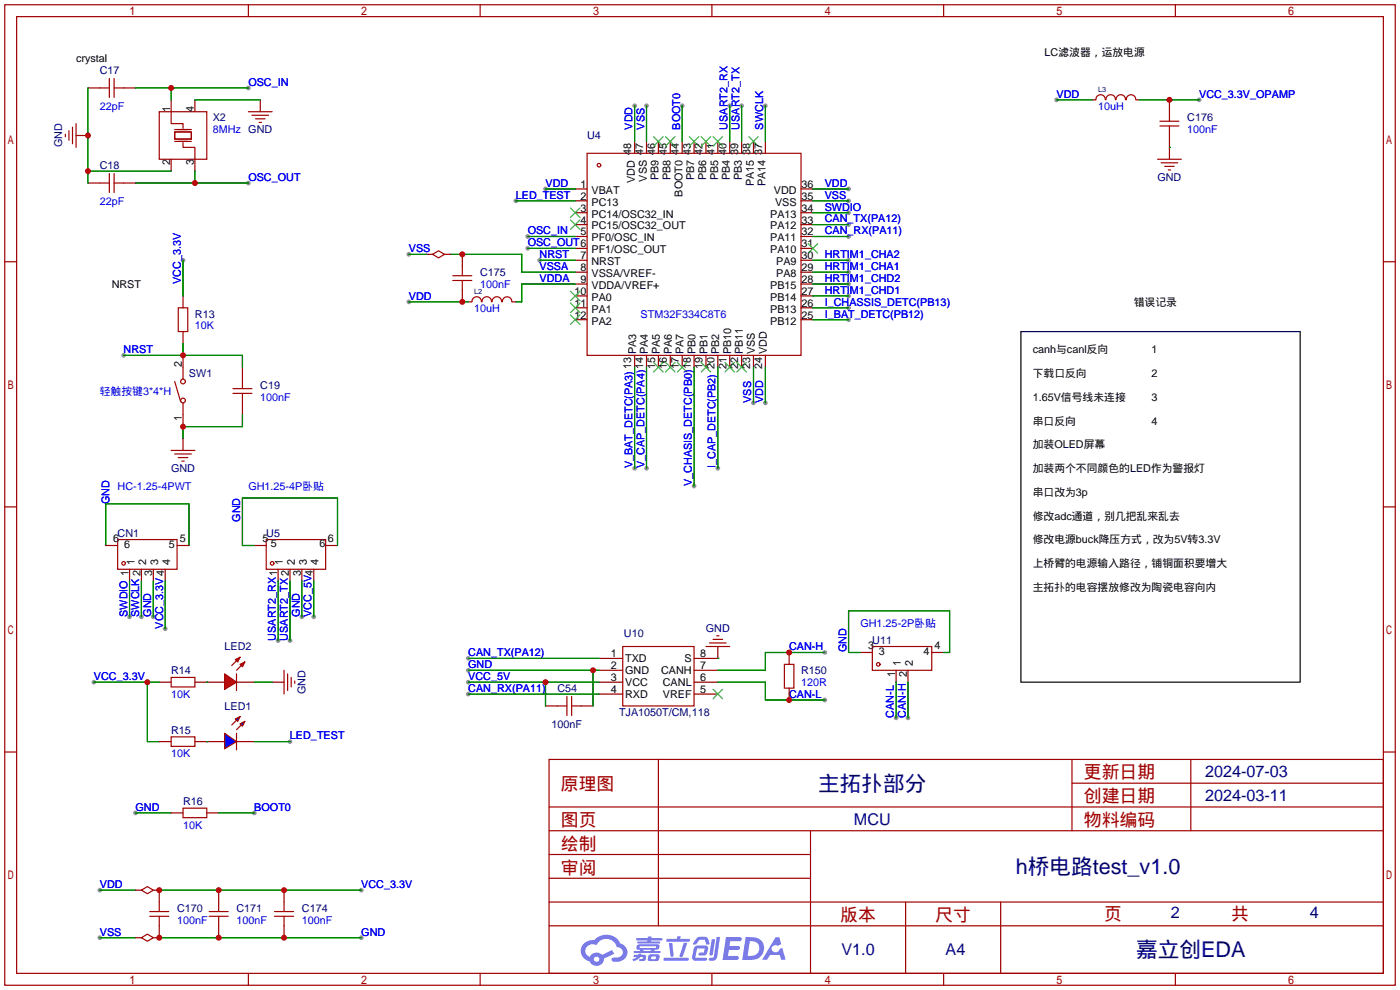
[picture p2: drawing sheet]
<svg xmlns="http://www.w3.org/2000/svg" width="299mm" height="212mm" viewBox="0 0 299 212" stroke-linecap="round" stroke-linejoin="round" font-family="sans-serif">
<g fill="#999">
<circle cx="53.1" cy="39.1" r=".51"/>
<circle cx="39.1" cy="55.6" r=".51"/>
<circle cx="26.4" cy="75.9" r=".51"/>
<circle cx="20.1" cy="145.8" r=".51"/>
<circle cx="62" cy="158.5" r=".51"/>
<circle cx="29" cy="173.7" r=".51"/>
<circle cx="54.4" cy="173.7" r=".51"/>
<circle cx="77.2" cy="190.2" r=".51"/>
<circle cx="77.2" cy="200.4" r=".51"/>
<circle cx="21.3" cy="190.2" r=".51"/>
<circle cx="21.3" cy="200.4" r=".51"/>
<circle cx="53.1" cy="18.8" r=".51"/>
<circle cx="115.3" cy="55.6" r=".51"/>
<circle cx="110.2" cy="42.9" r=".51"/>
<circle cx="181.4" cy="45.5" r=".51"/>
<circle cx="163.6" cy="22.6" r=".51"/>
<circle cx="163.6" cy="86.1" r=".51"/>
<circle cx="161" cy="86.1" r=".51"/>
<circle cx="135.6" cy="22.6" r=".51"/>
<circle cx="138.2" cy="22.6" r=".51"/>
<circle cx="181.4" cy="40.4" r=".51"/>
<circle cx="181.4" cy="42.9" r=".51"/>
<circle cx="116.6" cy="40.4" r=".51"/>
<circle cx="112.8" cy="50.5" r=".51"/>
<circle cx="112.8" cy="53.1" r=".51"/>
<circle cx="87.4" cy="64.5" r=".51"/>
<circle cx="87.4" cy="54.4" r=".51"/>
<circle cx="145.8" cy="22.6" r=".51"/>
<circle cx="181.4" cy="48" r=".51"/>
<circle cx="181.4" cy="50.5" r=".51"/>
<circle cx="158.5" cy="22.6" r=".51"/>
<circle cx="156" cy="22.6" r=".51"/>
<circle cx="100.1" cy="143.3" r=".51"/>
<circle cx="100.1" cy="145.8" r=".51"/>
<circle cx="176.3" cy="139.4" r=".51"/>
<circle cx="176.3" cy="149.6" r=".51"/>
<circle cx="100.1" cy="140.7" r=".51"/>
<circle cx="100.1" cy="148.3" r=".51"/>
<circle cx="181.4" cy="55.6" r=".51"/>
<circle cx="181.4" cy="58.2" r=".51"/>
<circle cx="181.4" cy="60.7" r=".51"/>
<circle cx="181.4" cy="63.2" r=".51"/>
<circle cx="225.8" cy="21.3" r=".51"/>
<circle cx="256.3" cy="21.3" r=".51"/>
<circle cx="181.4" cy="65.8" r=".51"/>
<circle cx="181.4" cy="68.3" r=".51"/>
<circle cx="135.6" cy="100.1" r=".51"/>
<circle cx="153.4" cy="100.1" r=".51"/>
<circle cx="35.3" cy="134.4" r=".51"/>
<circle cx="32.8" cy="131.8" r=".51"/>
<circle cx="30.2" cy="131.8" r=".51"/>
<circle cx="27.7" cy="131.8" r=".51"/>
<circle cx="194.1" cy="153.4" r=".51"/>
<circle cx="191.5" cy="153.4" r=".51"/>
<circle cx="62" cy="136.9" r=".51"/>
<circle cx="59.4" cy="136.9" r=".51"/>
<circle cx="64.5" cy="131.8" r=".51"/>
<circle cx="67.1" cy="131.8" r=".51"/>
<circle cx="148.3" cy="103.9" r=".51"/>
<circle cx="138.2" cy="100.1" r=".51"/>
</g>
<g fill="none" stroke="#a10000" stroke-width=".25">
<path d="M1 1h297.2v209.6h-297.2zM3.6 3.6h292.1v204.4h-292.1zM53.1 1v2.6M102.6 1v2.6M152.1 1v2.6M201.7 1v2.6M251.2 1v2.6M1 55.9h2.6M295.7 55.9h2.5M1 108.3h2.6M295.7 108.3h2.5M1 160.7h2.6"/>
<path d="M117.3 162.3h178.4v45.7h-178.4zM117.3 177.5h178.4M117.3 172.5h178.4M140.7 162.3v35.6M173.2 177.5v30.5M229.1 162.3v15.2M229.1 167.4h66.6M254.5 162.3v15.2M295.7 160.7h2.5M117.3 182.6h55.9M117.3 197.9h178.4M117.3 192.8h178.4"/>
<path d="M117.3 187.7h55.9M193.5 192.8v15.2M213.9 192.8v15.2M53.1 208v2.6M102.6 208v2.6M152.1 208v2.6M201.7 208v2.6M251.2 208v2.6"/>
</g>
<g fill="#5487ff">
<path d="M155.2 200.3h2.6a.48 .48 0 0 1 .7 .4 .48 .48 0 0 1-.6 .4h-1.8l-.2 1.1h1.9a.43 .43 0 0 1 .4 .4 .43 .43 0 0 1-.5 .4h-1.9l-.2 1.3h1.7a.45 .45 0 0 1 .5 .2 .45 .45 0 0 1-.1 .6h-3.3z"/>
<path d="M165.7 200.3h.9l.4 1.5-.8 .3a.84 .84 0 0 0-1.2 .3 .84 .84 0 0 0 .4 1.1 .84 .84 0 0 0 1.1-.4l.1-.2 .6-.3 .7 2.5h-1l-.2-1h-2.1l-.6 1h-1.1z"/>
<path d="M152.1 200.8h.7l-.5 3.1a.36 .36 0 0 1-.3 .3 .36 .36 0 0 1-.4-.3z"/>
<path d="M153.2 200.2h.7l-.6 4.3a1.13 1.13 0 0 1-1.8 .6l.2-.4h.7l.2-.2z"/>
<path d="M148.9 200.6l.6-.4h1a.77 .77 0 0 1 .9 .5l.3 1-.2 .2h-.5l-.3-.9-.2-.2-1 .1-.7 1-.6-.1-.1-.2z"/>
<path d="M148.4 202.4l.6-.3h1.7a.81 .81 0 0 1 .7 .5 .81 .81 0 0 1-.2 .8 .81 .81 0 0 1-.9 .8h-.7a.32 .32 0 0 1-.3-.3 .32 .32 0 0 1 .4-.3h.7l.2-.9-1.6 .1-.4 1.8 2.2 .1a.32 .32 0 0 1 .3 .4 .32 .32 0 0 1-.4 .2h-2.2l-.5-.3-.1-.5z"/>
<path d="M141.9 204.7h5a.33 .33 0 0 1 .3 .3 .33 .33 0 0 1-.3 .3h-4.9l-.2-.1z"/>
<path d="M146.1 201.5h.8l-.7 2a.98 .98 0 0 1-.7 1.1l-.3-.3z"/>
<path d="M143 201.6h.7l.3 2.5a.34 .34 0 0 1-.3 .4 .34 .34 0 0 1-.4-.3z"/>
<path d="M142.5 200.7h2.1l.3-.6h.6l-.1 .6h1.7a.32 .32 0 0 1 .4 .3 .32 .32 0 0 1-.4 .3h-4.5l-.2-.2z"/>
<path d="M135.5 204.1h.9l.1-.3h.6v.3h.8a.82 .82 0 0 1-.5 1.3h-.8v-.4l.7-.1 .1-.3a.68 .68 0 0 0-1 .4l-1.1 .4-.1-.4 .9-.5h-.7z"/>
<path d="M136 200.5h2.4l.1-.3h.7v.3h2.2l.2 .3-.2 .2h-2.3v.2h1.8l.2 .3-.2 .1h-4.5l-.1-.4h2l.1-.2h-2.3l-.1-.2z"/>
<path d="M159.4 200.3l-.8 4.9h1.7a2.5 2.5 0 0 0 3-2.5 2.5 2.5 0 0 0-3.1-2.4zM160.3 201.1a1.61 1.61 0 0 1 2 1.5 1.61 1.61 0 0 1-1.8 1.7h-.7z"/>
<path d="M136.2 202a.55 .55 0 0 0-.2 .8 .55 .55 0 0 0 .7 .2l.1 .3h-1.3v.3l5.4 .1 .3-.2-.2-.2h-1.2l.2-.3a.7 .7 0 0 0 .8-.3 .7 .7 0 0 0 0-.8l-4.2-.1zM136.8 202.3l3.3-.1 .1 .1-.2 .3h-3.2zM137.5 203h1.7l-.2 .3h-1.4z"/>
<path d="M138.6 204.2a1.05 1.05 0 0 0 0 1.2 2.91 2.91 0 0 0 2.2-.2 .98 .98 0 0 0 0-1.2h-1.6zM139.2 204.5l.9-.1 .1 .4-.2 .2-.8-.1z"/>
<path d="M124.9 201.6a2.23 2.23 0 0 0-.7 2.3 2.23 2.23 0 0 0 1.8 1.6 1.58 1.58 0 0 0 1.8 .9 1.58 1.58 0 0 0 1.3-1.5l2.2-1.1-.5-.7-2.1 1a1.65 1.65 0 0 0-2.7 .4 1.45 1.45 0 0 1-.8-1.9 1.45 1.45 0 0 1 2-.7l.3 .1a2.3 2.3 0 0 1 2.3-1.3 2.3 2.3 0 0 1 2 1.7 1.12 1.12 0 0 1 1.3 1 1.12 1.12 0 0 1-1.1 1.2h-.7a.45 .45 0 0 0-.6 .4 .45 .45 0 0 0 .5 .5 2.21 2.21 0 0 0 2.2-.5 2.21 2.21 0 0 0 .5-2.3 2.13 2.13 0 0 0-1.3-1.1 3.3 3.3 0 0 0-5.6-.7l-1.1 .1zM127 205a.57 .57 0 0 1 1.1 0 .57 .57 0 0 1-1.1 0z"/>
</g>
<g fill="none" stroke="#a10000" stroke-width=".25">
<path d="M21.3 18.8h2.1M23.4 16.8v4M24.4 16.8v4M24.4 18.8h2M21.3 39.1h2.1M23.4 37.1v4M24.4 37.1v4M24.4 39.1h2M34 23.9h10.2v10.1h-10.2zM36.6 23.9v2.5h2.5v1M37.3 28.2h3.6v1.5h-3.6zM37.3 27.7h3.6"/>
<path d="M37.3 30.2h3.6M39.1 30.5v1h2.6v2.5M125.5 32.8h45.7v43.1h-45.7zM38.1 65.8h2v5.1h-2zM39.1 78.5v2.5M37.3 81.5l1.3 4.4M39.1 86.1v2.5M49.8 83.1h4M49.8 84.1h4M51.8 81v2.1M51.8 84.1v2M36.6 144.8h5.1v2h-5.1z"/>
<path d="M50.5 144v3.6"/>
<circle cx="128" cy="35.3" r=".38"/>
<circle cx="39.1" cy="85.6" r=".51"/>
<circle cx="39.1" cy="81.5" r=".51"/>
</g>
<g fill="none" stroke="#870000" stroke-width=".25">
<path d="M18.8 18.8h2.5M26.4 18.8h2.6M18.8 39.1h2.5M26.4 39.1h2.6M36.6 21.3v2.6M36.6 34v2.6M41.7 21.3v2.6M41.7 34v2.6M135.6 30.2v2.6M138.2 30.2v2.6M140.7 30.2v2.6M143.3 30.2v2.6"/>
<path d="M145.8 30.2v2.6M148.3 30.2v2.6M150.9 30.2v2.6M153.4 30.2v2.6M156 30.2v2.6M158.5 30.2v2.6M161 30.2v2.6M163.6 30.2v2.6M122.9 40.4h2.6M122.9 42.9h2.6M122.9 45.5h2.6M122.9 48h2.6"/>
<path d="M122.9 50.5h2.6M122.9 53.1h2.6M122.9 55.6h2.6M122.9 58.2h2.6M171.2 40.4h2.5M171.2 42.9h2.5M171.2 45.5h2.5M171.2 48h2.5M171.2 50.5h2.5M171.2 53.1h2.5M171.2 55.6h2.5M171.2 58.2h2.5"/>
<path d="M39.1 63.2v2.6M39.1 70.9v2.5M39.1 75.9v2.6M51.8 78.5v2.5M122.9 60.7h2.6M122.9 63.2h2.6M122.9 65.8h2.6M122.9 68.3h2.6M135.6 75.9v2.6M138.2 75.9v2.6M140.7 75.9v2.6M143.3 75.9v2.6"/>
<path d="M145.8 75.9v2.6M148.3 75.9v2.6M150.9 75.9v2.6M153.4 75.9v2.6M156 75.9v2.6M158.5 75.9v2.6M161 75.9v2.6M163.6 75.9v2.6M171.2 60.7h2.5M171.2 63.2h2.5M171.2 65.8h2.5M171.2 68.3h2.5"/>
<path d="M39.1 88.6v2.6M51.8 86.1v2.5M34 145.8h2.6M41.7 145.8h6.3M50.5 145.8h3.9"/>
</g>
<g fill="none" stroke="#3c3" stroke-width=".25">
<path d="M139.7 29.2l2 2M141.7 29.2l-2 2M142.2 29.2l2.1 2M144.3 29.2l-2.1 2M147.3 29.2l2.1 2M149.4 29.2l-2.1 2M149.9 29.2l2 2M151.9 29.2l-2 2M152.4 29.2l2 2M154.4 29.2l-2 2M160 29.2l2.1 2M162.1 29.2l-2.1 2"/>
<path d="M121.9 44.4l2.1 2.1M121.9 47l2.1 2M124 44.4l-2.1 2.1M124 47l-2.1 2M172.7 52.1l2.1 2M174.8 52.1l-2.1 2M121.9 62.2l2.1 2.1M121.9 64.8l2.1 2M121.9 67.3l2.1 2M124 62.2l-2.1 2.1M124 64.8l-2.1 2M124 67.3l-2.1 2"/>
<path d="M139.7 77.5l2 2M141.7 77.5l-2 2M142.2 77.5l2.1 2M144.3 77.5l-2.1 2M144.8 77.5l2 2M146.8 77.5l-2 2M149.9 77.5l2 2M151.9 77.5l-2 2M154.9 77.5l2.1 2M157 77.5l-2.1 2M157.5 77.5l2 2M159.5 77.5l-2 2"/>
</g>
<path d="M29 39.1h24.1M41.7 36.6v2.5M39.1 55.6v7.6M26.4 75.9h25.4v2.6M39.1 73.4v2.5M51.8 88.6v2.6h-12.7v2.5M22.6 116.6v-8.9h17.8v8.9M20.1 145.8h13.9M31.5 145.8v12.7h2.5" fill="none" stroke="#008700" stroke-width=".25"/>
<g fill="#f00" stroke="#a10000" stroke-width=".25">
<path d="M48 144l2.5 1.8-2.5 1.5z"/>
<path d="M50.3 141l1-.5-.5 1z"/>
<path d="M51.3 142l1-.5-.5 1z"/>
</g>
<path d="M36.6 157.5h5.1v2h-5.1zM50.5 141.2l-1 1M50.5 156.7v3.6M51.6 142.2l-1.1 1.1" fill="none" stroke="#a10000" stroke-width=".25"/>
<path d="M44.2 145.8h.1" fill="none" stroke="#008700" stroke-width=".25"/>
<path d="M34 158.5h2.6M41.7 158.5h6.3M50.5 158.5h3.9" fill="none" stroke="#870000" stroke-width=".25"/>
<g fill="#00f" stroke="#a10000" stroke-width=".25">
<path d="M48 156.7l2.5 1.8-2.5 1.5z"/>
<path d="M50.3 153.7l1-.5-.5 1z"/>
<path d="M51.3 154.7l1-.5-.5 1z"/>
</g>
<g fill="none" stroke="#a10000" stroke-width=".25">
<path d="M14 28.7v.5M14.7 27.9v2.1M15.5 27.2v3.5M16.3 26.4v5.1M53.1 23.9h5.1M53.8 24.6h3.6M54.6 25.4h2M55.4 26.2h.5M234.2 21.3a1.01 1.01 0 0 1 1-1.1 1.01 1.01 0 0 1 1 1.1M236.4 21.3a1.01 1.01 0 0 1 1-1.1 1.01 1.01 0 0 1 1 1.1M238.5 21.3a1.01 1.01 0 0 1 1-1.1 1.01 1.01 0 0 1 1 1.1M240.7 21.3a1.01 1.01 0 0 1 1-1.1 1.01 1.01 0 0 1 1 1.1"/>
<path d="M247.4 34h5.1M247.9 26.9h4.1M247.9 25.9h4.1M248.2 34.8h3.5M248.9 35.6h2.1M249.7 36.3h.5M249.9 23.9v2M249.9 26.9v2.1M92.5 54.4l1.2-.8 1.3 .8-1.3 .7zM96.8 59.9h4M96.8 58.9h4M98.8 56.9v2"/>
<path d="M98.8 59.9v2.1M100.9 64.5a1.01 1.01 0 0 1 1-1.1 1.01 1.01 0 0 1 1 1.1M103 64.5a1.01 1.01 0 0 1 1-1.1 1.01 1.01 0 0 1 1 1.1M105.2 64.5a1.01 1.01 0 0 1 1-1.1 1.01 1.01 0 0 1 1 1.1M107.4 64.5a1.01 1.01 0 0 1 1-1.1 1.01 1.01 0 0 1 1 1.1M36.6 96.3h5.1M37.3 97h3.6M38.1 97.8h2M38.9 98.6h.5M25.1 115.3h12.7v6.4h-12.7zM56.9 115.3h12.7v6.4h-12.7zM133.1 138.2h15.2v12.7h-15.2z"/>
<path d="M150.9 138.2h5.1M151.6 137.4h3.6M152.4 136.7h2M153.2 135.9h.5M186.4 138.2h12.7v5.1h-12.7zM50.5 153.9l-1 1M51.6 154.9l-1.1 1.1M60.7 143.3v5M61.5 144v3.6M62.2 144.8v2M63 145.5v.6M119.1 150.9h2.1"/>
<path d="M121.2 148.8v4.1M122.2 150.9h2M122.2 148.8v4.1M167.6 142h2.1v5.1h-2.1zM39.1 172.7h5.1v2.1h-5.1zM30.2 190.2l1.3-.7 1.3 .7-1.3 .8zM32 195.8h4.1M32 194.8h4.1M34 192.8v2M34 195.8v2.1M44.7 195.8h4.1M44.7 194.8h4.1"/>
<path d="M46.7 192.8v2M46.7 195.8v2.1M58.7 195.8h4M58.7 194.8h4M60.7 192.8v2M60.7 195.8v2.1M30.2 200.4l1.3-.8 1.3 .8-1.3 .8z"/>
<circle cx="26.4" cy="120.4" r=".38"/>
<circle cx="58.2" cy="120.4" r=".38"/>
<circle cx="187.7" cy="142" r=".38"/>
</g>
<g fill="none" stroke="#008700" stroke-width=".25">
<path d="M18.8 18.8v20.3M29 18.8h24.1M36.6 18.8v2.5M18.8 36.6h17.8M41.7 21.3h13.9M135.6 22.6v7.6M138.2 22.6v7.6M145.8 22.6v7.6M156 22.6v7.6M158.5 22.6v7.6M163.6 22.6v7.6M225.8 21.3h7.6"/>
<path d="M243.6 21.3h12.7M249.9 31.5h.1M87.4 54.4h3.8M96.3 54.4h15.2v3.8h11.4M110.2 42.9h12.7M112.8 50.5h10.1M112.8 53.1h10.1M115.3 55.6h7.6M116.6 40.4h6.3M173.7 55.6h7.7M173.7 42.9h7.7M173.7 45.5h7.7"/>
<path d="M173.7 40.4h7.7M173.7 50.5h7.7M173.7 58.2h7.7M173.7 48h7.7M87.4 64.5h12.7M122.9 60.7h-11.4v3.8h-1.3M135.6 78.5v21.6M138.2 78.5v21.6M148.3 78.5v25.4M153.4 78.5v21.6M161 78.5v7.6M163.6 78.5v7.6"/>
<path d="M173.7 60.7h7.7M173.7 63.2h7.7M173.7 65.8h7.7M173.7 68.3h7.7M54.4 116.6h-2.6v-10.2h20.3v10.2M27.7 124.2v7.6M30.2 124.2v7.6M32.8 124.2v7.6M35.3 124.2v10.2M59.4 124.2v12.7M62 124.2v12.7M64.5 124.2v7.6"/>
<path d="M67.1 124.2v7.6M176.3 139.4h-12.7v3.9h-10.2M183.9 139.4h-2.5v-8.8h21.5v8.8h-1.2M44.2 158.5h.1M54.4 158.5h7.6M54.4 145.8h3.8M100.1 145.8h27.9M100.1 143.3h27.9M100.1 140.7h27.9M100.1 148.3h27.9M116.6 145.8v5.1M126.7 143.3v7.6"/>
<path d="M153.4 140.7h.1M153.4 145.8h10.2v3.8h12.7M191.5 145.8v7.6M194.1 145.8v7.6M29 173.7h7.6M46.7 173.7h7.7M21.3 190.2h7.7M34 190.2h43.2M21.3 200.4h7.7M34 200.4h43.2"/>
</g>
<g fill="none" stroke="#870000" stroke-width=".25">
<path d="M16.3 29h2.5M55.6 21.3v2.6M233.4 21.3h.8M242.8 21.3h.8M249.9 21.3v2.6M249.9 29v5M91.2 54.4h1.3M95 54.4h1.3M98.8 54.4v2.5M98.8 62v2.5M100.1 64.5h.7M109.5 64.5h.7"/>
<path d="M39.1 93.7v2.6M22.6 116.6h2.5M37.8 116.6h2.6M54.4 116.6h2.5M69.6 116.6h2.5M27.7 121.7v2.5M30.2 121.7v2.5M32.8 121.7v2.5M35.3 121.7v2.5M59.4 121.7v2.5M62 121.7v2.5M64.5 121.7v2.5"/>
<path d="M67.1 121.7v2.5M153.4 138.2v2.5h-5.1M168.7 139.4v2.6M183.9 139.4h2.5M199.1 139.4h2.6M58.2 145.8h2.5M116.6 150.9h2.5M124.2 150.9h2.5M128 145.8h5.1M128 140.7h5.1M128 143.3h5.1M128 148.3h5.1"/>
<path d="M148.3 145.8h5.1M148.3 143.3h5.1M148.3 148.3h5.1M168.7 147.1v2.5M191.5 143.3v2.5M194.1 143.3v2.5M36.6 173.7h2.5M44.2 173.7h2.5M29 190.2h1.2M32.8 190.2h1.2v2.6M34 197.9v2.5h-1.2M46.7 190.2v2.6"/>
<path d="M46.7 197.9v2.5M60.7 190.2v2.6M60.7 197.9v2.5M29 200.4h1.2"/>
</g>
<path d="M152.4 147.3l2 2.1M154.4 147.3l-2 2.1" fill="none" stroke="#3c3" stroke-width=".25"/>
<path d="M218.2 70.9h59.7v74.9h-59.7z" fill="none" stroke="#000" stroke-width=".25"/>
<g fill="#c00">
<circle cx="41.7" cy="39.1" r=".63"/>
<circle cx="39.1" cy="91.2" r=".63"/>
<circle cx="39.1" cy="75.9" r=".63"/>
<circle cx="31.5" cy="145.8" r=".63"/>
<circle cx="46.7" cy="190.2" r=".63"/>
<circle cx="34" cy="190.2" r=".63"/>
<circle cx="60.7" cy="190.2" r=".63"/>
<circle cx="46.7" cy="200.4" r=".63"/>
<circle cx="34" cy="200.4" r=".63"/>
<circle cx="60.7" cy="200.4" r=".63"/>
<circle cx="36.6" cy="18.8" r=".63"/>
<circle cx="18.8" cy="36.6" r=".63"/>
<circle cx="18.8" cy="29" r=".63"/>
<circle cx="98.8" cy="64.5" r=".63"/>
<circle cx="98.8" cy="54.4" r=".63"/>
<circle cx="126.7" cy="143.3" r=".63"/>
<circle cx="116.6" cy="145.8" r=".63"/>
<circle cx="168.7" cy="139.4" r=".63"/>
<circle cx="168.7" cy="149.6" r=".63"/>
<circle cx="249.9" cy="21.3" r=".63"/>
</g>
<g font-size="4.6" fill="#000080">
<text x="174.9" y="169">主拓扑部分</text>
<text x="217.1" y="186.8">h桥电路test_v1.0</text>
<text x="242.8" y="204.6">嘉立创EDA</text>
</g>
<g font-size="3.8" fill="#a00000">
<text x="231.6" y="166.4">更新日期</text>
<text x="119.9" y="168.9">原理图</text>
<text x="231.6" y="171.5">创建日期</text>
<text x="119.9" y="176.5">图页</text>
<text x="231.6" y="176.5">物料编码</text>
<text x="119.9" y="181.6">绘制</text>
<text x="119.9" y="186.7">审阅</text>
<text x="179.6" y="196.9">版本</text>
<text x="199.9" y="196.9">尺寸</text>
<text x="236" y="196.6">页</text>
<text x="263.1" y="196.6">共</text>
</g>
<g font-size="3.5" fill="#000080">
<text x="257.6" y="166.1">2024-07-03</text>
<text x="257.6" y="171.1">2024-03-11</text>
<text x="182.5" y="176.2">MCU</text>
<text x="250.2" y="196.3">2</text>
<text x="280" y="196.3">4</text>
<text x="179.8" y="204.2">V1.0</text>
<text x="202.1" y="204.2">A4</text>
</g>
<g font-size="2.3">
<text x="223.3" y="12">LC滤波器，运放电源</text>
<text x="16.3" y="13.3">crystal</text>
<text x="36.3" y="23.9" transform="rotate(-90 36.3 23.9)">1</text>
<text x="41.4" y="23.9" transform="rotate(-90 41.4 23.9)">4</text>
<text x="36.3" y="35.3" transform="rotate(-90 36.3 35.3)">2</text>
<text x="41.4" y="35.3" transform="rotate(-90 41.4 35.3)">3</text>
<text x="134.9" y="33.1" transform="rotate(-90 134.9 33.1)">48</text>
<text x="137.5" y="33.1" transform="rotate(-90 137.5 33.1)">47</text>
<text x="140" y="33.1" transform="rotate(-90 140 33.1)">46</text>
<text x="142.5" y="33.1" transform="rotate(-90 142.5 33.1)">45</text>
<text x="145.1" y="33.1" transform="rotate(-90 145.1 33.1)">44</text>
<text x="147.6" y="33.1" transform="rotate(-90 147.6 33.1)">43</text>
<text x="150.2" y="33.1" transform="rotate(-90 150.2 33.1)">42</text>
<text x="152.7" y="33.1" transform="rotate(-90 152.7 33.1)">41</text>
<text x="155.2" y="33.1" transform="rotate(-90 155.2 33.1)">40</text>
<text x="157.8" y="33.1" transform="rotate(-90 157.8 33.1)">39</text>
<text x="160.3" y="33.1" transform="rotate(-90 160.3 33.1)">38</text>
<text x="162.9" y="33.1" transform="rotate(-90 162.9 33.1)">37</text>
<text x="124.1" y="40.2">1</text>
<text x="126.4" y="41.4">VBAT</text>
<text x="135.7" y="39.1" transform="rotate(-90 135.7 39.1)">VDD</text>
<text x="138.2" y="38.8" transform="rotate(-90 138.2 38.8)">VSS</text>
<text x="140.8" y="38.6" transform="rotate(-90 140.8 38.6)">PB9</text>
<text x="143.3" y="38.6" transform="rotate(-90 143.3 38.6)">PB8</text>
<text x="148.4" y="38.6" transform="rotate(-90 148.4 38.6)">PB7</text>
<text x="150.9" y="38.6" transform="rotate(-90 150.9 38.6)">PB6</text>
<text x="153.5" y="38.6" transform="rotate(-90 153.5 38.6)">PB5</text>
<text x="156" y="38.6" transform="rotate(-90 156 38.6)">PB4</text>
<text x="158.5" y="38.6" transform="rotate(-90 158.5 38.6)">PB3</text>
<text x="161.1" y="39.8" transform="rotate(-90 161.1 39.8)">PA15</text>
<text x="163.6" y="39.8" transform="rotate(-90 163.6 39.8)">PA14</text>
<text x="165.4" y="41.4">VDD</text>
<text x="171.3" y="40.2">36</text>
<text x="124.1" y="42.7">2</text>
<text x="124.1" y="45.2">3</text>
<text x="124.1" y="47.8">4</text>
<text x="126.4" y="44">PC13</text>
<text x="126.4" y="46.5">PC14/OSC32_IN</text>
<text x="145.8" y="42" transform="rotate(-90 145.8 42)">BOOT0</text>
<text x="164.6" y="46.5">PA13</text>
<text x="165.6" y="44">VSS</text>
<text x="171.3" y="42.7">35</text>
<text x="171.3" y="45.2">34</text>
<text x="171.3" y="47.8">33</text>
<text x="124.1" y="50.3">5</text>
<text x="126.4" y="49">PC15/OSC32_OUT</text>
<text x="126.4" y="51.6">PF0/OSC_IN</text>
<text x="164.6" y="49">PA12</text>
<text x="164.6" y="51.6">PA11</text>
<text x="171.3" y="50.3">32</text>
<text x="171.3" y="52.9">31</text>
<text x="124.1" y="55.4">7</text>
<text x="124.1" y="57.9">8</text>
<text x="126.4" y="54.1">PF1/OSC_OUT</text>
<text x="126.4" y="56.7">NRST</text>
<text x="126.4" y="59.2">VSSA/VREF-</text>
<text x="164.6" y="54.1">PA10</text>
<text x="165.9" y="56.7">PA9</text>
<text x="165.9" y="59.2">PA8</text>
<text x="171.3" y="55.4">30</text>
<text x="171.3" y="57.9">29</text>
<text x="23.9" y="61.5">NRST</text>
<text x="122.8" y="63">10</text>
<text x="122.8" y="65.6">11</text>
<text x="124.1" y="60.5">9</text>
<text x="126.4" y="61.7">VDDA/VREF+</text>
<text x="126.4" y="64.3">PA0</text>
<text x="164.6" y="61.7">PB15</text>
<text x="164.6" y="64.3">PB14</text>
<text x="171.3" y="60.5">28</text>
<text x="171.3" y="63">27</text>
<text x="171.3" y="65.6">26</text>
<text x="242.3" y="65.3">错误记录</text>
<text x="122.8" y="68.1">12</text>
<text x="126.4" y="66.8">PA1</text>
<text x="126.4" y="69.4">PA2</text>
<text x="164.6" y="66.8">PB13</text>
<text x="164.6" y="69.4">PB12</text>
<text x="171.3" y="68.1">25</text>
<text x="135.9" y="75.7" transform="rotate(-90 135.9 75.7)">PA3</text>
<text x="138.5" y="75.7" transform="rotate(-90 138.5 75.7)">PA4</text>
<text x="141" y="75.7" transform="rotate(-90 141 75.7)">PA5</text>
<text x="143.6" y="75.7" transform="rotate(-90 143.6 75.7)">PA6</text>
<text x="146.1" y="75.7" transform="rotate(-90 146.1 75.7)">PA7</text>
<text x="148.6" y="75.7" transform="rotate(-90 148.6 75.7)">PB0</text>
<text x="151.2" y="75.7" transform="rotate(-90 151.2 75.7)">PB1</text>
<text x="153.7" y="75.7" transform="rotate(-90 153.7 75.7)">PB2</text>
<text x="156.3" y="75.7" transform="rotate(-90 156.3 75.7)">PB10</text>
<text x="158.8" y="75.7" transform="rotate(-90 158.8 75.7)">PB11</text>
<text x="161.3" y="75.7" transform="rotate(-90 161.3 75.7)">VSS</text>
<text x="163.9" y="75.7" transform="rotate(-90 163.9 75.7)">VDD</text>
<text x="220.7" y="75.5">canh与canl反向</text>
<text x="246.1" y="75.5">1</text>
<text x="38.9" y="78.5" transform="rotate(-90 38.9 78.5)">2</text>
<text x="140" y="78.9" transform="rotate(-90 140 78.9)">15</text>
<text x="142.5" y="78.9" transform="rotate(-90 142.5 78.9)">16</text>
<text x="145.1" y="78.9" transform="rotate(-90 145.1 78.9)">17</text>
<text x="150.2" y="78.9" transform="rotate(-90 150.2 78.9)">19</text>
<text x="155.2" y="78.9" transform="rotate(-90 155.2 78.9)">21</text>
<text x="157.8" y="78.9" transform="rotate(-90 157.8 78.9)">22</text>
<text x="160.3" y="78.9" transform="rotate(-90 160.3 78.9)">23</text>
<text x="162.9" y="78.9" transform="rotate(-90 162.9 78.9)">24</text>
<text x="220.7" y="80.6">下载口反向</text>
<text x="246.1" y="80.6">2</text>
<text x="38.9" y="89.9" transform="rotate(-90 38.9 89.9)">1</text>
<text x="220.7" y="85.6">1.65V信号线未连接</text>
<text x="246.1" y="85.6">3</text>
<text x="220.7" y="90.7">串口反向</text>
<text x="220.7" y="95.8">加装OLED屏幕</text>
<text x="246.1" y="90.7">4</text>
<text x="220.7" y="100.9">加装两个不同颜色的LED作为警报灯</text>
<text x="220.7" y="106">串口改为3p</text>
<text x="220.7" y="111">修改adc通道，别几把乱来乱去</text>
<text x="24.2" y="115.9">6</text>
<text x="26.6" y="117.1">6</text>
<text x="36.1" y="117.1">5</text>
<text x="38.5" y="115.9">5</text>
<text x="56.1" y="115.9">5</text>
<text x="57.9" y="116.9">5</text>
<text x="68.3" y="116.9">6</text>
<text x="70.1" y="115.9">6</text>
<text x="220.7" y="116.1">修改电源buck降压方式，改为5V转3.3V</text>
<text x="28.7" y="120.7" transform="rotate(-90 28.7 120.7)">1</text>
<text x="31.3" y="120.7" transform="rotate(-90 31.3 120.7)">2</text>
<text x="32.5" y="123.1" transform="rotate(-90 32.5 123.1)">3</text>
<text x="33.8" y="120.7" transform="rotate(-90 33.8 120.7)">3</text>
<text x="36.3" y="120.7" transform="rotate(-90 36.3 120.7)">4</text>
<text x="60.5" y="120.7" transform="rotate(-90 60.5 120.7)">1</text>
<text x="63" y="120.7" transform="rotate(-90 63 120.7)">2</text>
<text x="64.3" y="123.1" transform="rotate(-90 64.3 123.1)">3</text>
<text x="65.6" y="120.7" transform="rotate(-90 65.6 120.7)">3</text>
<text x="68.1" y="120.7" transform="rotate(-90 68.1 120.7)">4</text>
<text x="220.7" y="121.2">上桥臂的电源输入路径，铺铜面积要增大</text>
<text x="220.7" y="126.3">主拓扑的电容摆放修改为陶瓷电容向内</text>
<text x="130.5" y="140.5">1</text>
<text x="130.5" y="143">2</text>
<text x="133.6" y="141.5">TXD</text>
<text x="146.3" y="141.5">S</text>
<text x="149.6" y="143">7</text>
<text x="149.6" y="140.5">8</text>
<text x="185.5" y="138.7">3</text>
<text x="187.9" y="140">3</text>
<text x="192.6" y="142.3" transform="rotate(-90 192.6 142.3)">1</text>
<text x="195.1" y="142.3" transform="rotate(-90 195.1 142.3)">2</text>
<text x="197.4" y="140">4</text>
<text x="199.7" y="138.7">4</text>
<text x="130.5" y="145.6">3</text>
<text x="130.5" y="148.1">4</text>
<text x="133.6" y="144">GND</text>
<text x="133.6" y="146.6">VCC</text>
<text x="133.6" y="149.1">RXD</text>
<text x="141.3" y="144">CANH</text>
<text x="141.7" y="149.1">VREF</text>
<text x="141.7" y="146.6">CANL</text>
<text x="149.6" y="148.1">5</text>
<text x="149.6" y="145.6">6</text>
<text x="191.3" y="144.7" transform="rotate(-90 191.3 144.7)">1</text>
</g>
<g font-size="2.3" fill="#000080">
<text x="21.3" y="15.8">C17</text>
<text x="45.5" y="26">X2</text>
<text x="125.5" y="29.8">U4</text>
<text x="253.7" y="26">C176</text>
<text x="13.3" y="31.5" transform="rotate(-90 13.3 31.5)">GND</text>
<text x="21.3" y="36.1">C18</text>
<text x="247.4" y="38.7">GND</text>
<text x="102.6" y="59">C175</text>
<text x="41.7" y="67.9">R13</text>
<text x="40.4" y="80.6">SW1</text>
<text x="55.6" y="83.1">C19</text>
<text x="36.6" y="100.9">GND</text>
<text x="25.1" y="114.9">CN1</text>
<text x="56.9" y="114.9">U5</text>
<text x="133.3" y="136">U10</text>
<text x="150.9" y="135.2">GND</text>
<text x="186.4" y="137.7">U11</text>
<text x="48" y="139">LED2</text>
<text x="36.6" y="144.1">R14</text>
<text x="65.3" y="148.4" transform="rotate(-90 65.3 148.4)">GND</text>
<text x="119.1" y="147.9">C54</text>
<text x="171.2" y="144.1">R150</text>
<text x="48" y="151.7">LED1</text>
<text x="117.9" y="155.5">100nF</text>
<text x="132.3" y="153">TJA1050T/CM,118</text>
<text x="36.6" y="156.8">R15</text>
<text x="39.1" y="172">R16</text>
<text x="37.8" y="194.9">C170</text>
<text x="50.5" y="194.9">C171</text>
<text x="64.5" y="194.9">C174</text>
</g>
<g font-size="2.3" fill="#00f">
<text x="21.3" y="23.4">22pF</text>
<text x="53.1" y="18.3">OSC_IN</text>
<text x="225.8" y="20.9">VDD</text>
<text x="234.7" y="23.4">10uH</text>
<text x="256.3" y="20.9">VCC_3.3V_OPAMP</text>
<text x="45.5" y="28.5">8MHz GND</text>
<text x="135.2" y="27.7" transform="rotate(-90 135.2 27.7)">VDD</text>
<text x="137.7" y="27.7" transform="rotate(-90 137.7 27.7)">VSS</text>
<text x="145.3" y="27.7" transform="rotate(-90 145.3 27.7)">BOOT0</text>
<text x="155.5" y="27.7" transform="rotate(-90 155.5 27.7)">USART2_RX</text>
<text x="158" y="27.7" transform="rotate(-90 158 27.7)">USART2_TX</text>
<text x="163.1" y="27.7" transform="rotate(-90 163.1 27.7)">SWCLK</text>
<text x="253.7" y="28.5">100nF</text>
<text x="53.1" y="38.7">OSC_OUT</text>
<text x="116.6" y="39.9">VDD</text>
<text x="176.3" y="39.9">VDD</text>
<text x="21.3" y="43.7">22pF</text>
<text x="110.2" y="42.5">LED_TEST</text>
<text x="176.3" y="45">SWDIO</text>
<text x="176.3" y="42.5">VSS</text>
<text x="176.3" y="47.5">CAN_TX(PA12)</text>
<text x="87.4" y="53.9">VSS</text>
<text x="112.8" y="50.1">OSC_IN</text>
<text x="112.8" y="52.6">OSC_OUT6</text>
<text x="176.3" y="50.1">CAN_RX(PA11)</text>
<text x="115.3" y="55.2">NRST</text>
<text x="115.3" y="57.7">VSSA</text>
<text x="176.3" y="55.2">HRTIM1_CHA2</text>
<text x="176.3" y="57.7">HRTIM1_CHA1</text>
<text x="38.7" y="60.7" transform="rotate(-90 38.7 60.7)">VCC_3.3V</text>
<text x="87.4" y="64.1">VDD</text>
<text x="102.6" y="61.5">100nF</text>
<text x="115.3" y="60.2">VDDA</text>
<text x="176.3" y="60.2">HRTIM1_CHD2</text>
<text x="176.3" y="62.8">HRTIM1_CHD1</text>
<text x="176.3" y="65.3">I_CHASSIS_DETC(PB13)</text>
<text x="41.7" y="70.4">10K</text>
<text x="101.3" y="66.6">10uH</text>
<text x="136.9" y="67.9">STM32F334C8T6</text>
<text x="176.3" y="67.9">I_BAT_DETC(PB12)</text>
<text x="26.4" y="75.5">NRST</text>
<text x="21.3" y="84.4">轻触按键3*4*H</text>
<text x="55.6" y="85.6">100nF</text>
<text x="160.6" y="86.1" transform="rotate(-90 160.6 86.1)">VSS</text>
<text x="163.1" y="86.1" transform="rotate(-90 163.1 86.1)">VDD</text>
<text x="135.2" y="100.1" transform="rotate(-90 135.2 100.1)">V_BAT_DETC(PA3) 13</text>
<text x="137.7" y="100.1" transform="rotate(-90 137.7 100.1)">V_CAP_DETC(PA4)14</text>
<text x="153" y="100.1" transform="rotate(-90 153 100.1)">I_CAP_DETC(PB2) 20</text>
<text x="23.4" y="107.7" transform="rotate(-90 23.4 107.7)">GND</text>
<text x="25.1" y="104.7">HC-1.25-4PWT</text>
<text x="53.1" y="104.7">GH1.25-4P卧贴</text>
<text x="147.9" y="103.9" transform="rotate(-90 147.9 103.9)">V_CHASIS_DETC(PB0)18</text>
<text x="51.4" y="111.5" transform="rotate(-90 51.4 111.5)">GND</text>
<text x="27.2" y="131.8" transform="rotate(-90 27.2 131.8)">SWDIO 1</text>
<text x="29.8" y="131.8" transform="rotate(-90 29.8 131.8)">SWCLK 2</text>
<text x="32.3" y="131.8" transform="rotate(-90 32.3 131.8)">GND</text>
<text x="64.1" y="131.8" transform="rotate(-90 64.1 131.8)">GND</text>
<text x="66.6" y="131.8" transform="rotate(-90 66.6 131.8)">VCC_5V4</text>
<text x="34.8" y="134.4" transform="rotate(-90 34.8 134.4)">VCC_3.3V4</text>
<text x="59" y="136.9" transform="rotate(-90 59 136.9)">USART2_RX1</text>
<text x="61.5" y="136.9" transform="rotate(-90 61.5 136.9)">USART2_TX 2</text>
<text x="183.9" y="133.9">GH1.25-2P卧贴</text>
<text x="100.1" y="142.8">GND</text>
<text x="100.1" y="140.3">CAN_TX(PA12)</text>
<text x="168.7" y="139">CAN-H</text>
<text x="180.9" y="139.4" transform="rotate(-90 180.9 139.4)">GND</text>
<text x="20.1" y="145.3">VCC_3.3V</text>
<text x="36.6" y="149.1">10K</text>
<text x="100.1" y="145.3">VCC_5V</text>
<text x="100.1" y="147.9">CAN_RX(PA11)</text>
<text x="168.7" y="149.1">CAN-L</text>
<text x="171.2" y="146.6">120R</text>
<text x="191.1" y="153.4" transform="rotate(-90 191.1 153.4)">CAN-L</text>
<text x="193.6" y="153.4" transform="rotate(-90 193.6 153.4)">CAN-H 2</text>
<text x="36.6" y="161.8">10K</text>
<text x="62" y="158">LED_TEST</text>
<text x="29" y="173.3">GND</text>
<text x="54.4" y="173.3">BOOT0</text>
<text x="39.1" y="177.1">10K</text>
<text x="21.3" y="189.8">VDD</text>
<text x="77.2" y="189.8">VCC_3.3V</text>
<text x="37.8" y="197.4">100nF</text>
<text x="50.5" y="197.4">100nF</text>
<text x="64.5" y="197.4">100nF</text>
<text x="21.3" y="199.9">VSS</text>
<text x="77.2" y="199.9">GND</text>
</g>
<g font-size="1.6" fill="#000080">
<text x="234.7" y="19.8">L3</text>
<text x="101.3" y="62.9">L2</text>
</g>
</svg>
